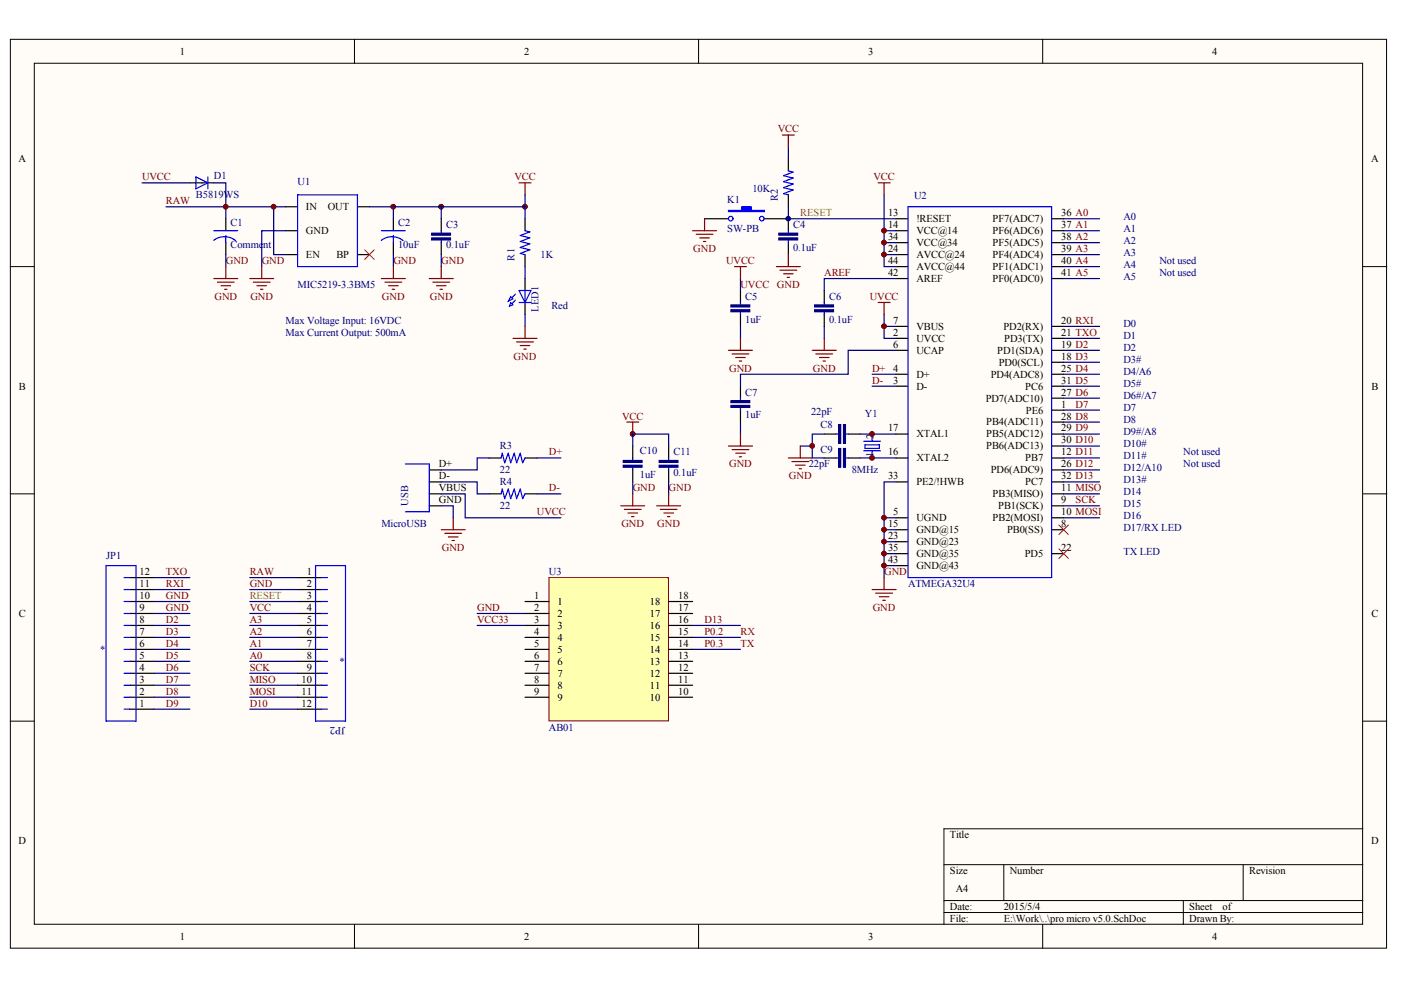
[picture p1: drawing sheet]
<svg xmlns="http://www.w3.org/2000/svg" width="297mm" height="210mm" viewBox="0 0 297 210" stroke-linecap="round" stroke-linejoin="round" font-family="sans-serif">
<g fill="#fffcf8" stroke="#000" stroke-width=".21">
<path d="M2.2 8.3h291.8v192.7h-291.8z"/>
<path d="M7.3 13.4h281.6v182.6h-281.6z"/>
</g>
<g fill="none" stroke="#000" stroke-width=".21">
<path d="M75.2 8.3v5.1M148.1 8.3v5.1M221.1 8.3v5.1M2.2 56.5h5.1M289 56.5h5M2.2 104.7h5.1M289 104.7h5M2.2 152.9h5.1M289 152.9h5M289 175.7h-88.9v20.3M75.2 196v5.1M148.1 196v5.1"/>
<path d="M200.1 183.3h88.9M200.1 190.9h88.9M200.1 193.5h88.9M212.8 183.3v7.6M221.1 196v5.1M250.9 190.9v5.1M263.6 183.3v7.6"/>
</g>
<g fill="#000080" stroke="#000080" stroke-width=".21">
<path d="M172.7 64.6h4v.5h-4z"/>
<path d="M172.7 65.7h4v.4h-4z"/>
<path d="M177.8 90h.5v4h-.5z"/>
<path d="M178.8 90h.5v4h-.5z"/>
<path d="M177.8 95.1h.5v4h-.5z"/>
<path d="M178.8 95.1h.5v4h-.5z"/>
<path d="M155 84.9h4v.5h-4z"/>
<path d="M155 85.9h4v.5h-4z"/>
<path d="M155 64.6h4v.5h-4z"/>
<path d="M155 65.7h4v.4h-4z"/>
<circle cx="47.8" cy="43.8" r=".48"/>
<circle cx="58" cy="43.8" r=".48"/>
<circle cx="83.4" cy="43.8" r=".48"/>
<circle cx="93.5" cy="43.8" r=".48"/>
<circle cx="111.3" cy="43.8" r=".48"/>
<circle cx="134.1" cy="92" r=".48"/>
<circle cx="172.2" cy="94.5" r=".48"/>
<circle cx="184.9" cy="97.1" r=".48"/>
<circle cx="184.9" cy="92" r=".48"/>
<circle cx="187.4" cy="119.9" r=".48"/>
<circle cx="187.4" cy="117.4" r=".48"/>
<circle cx="187.4" cy="114.8" r=".48"/>
<circle cx="187.4" cy="112.3" r=".48"/>
<circle cx="187.4" cy="109.8" r=".48"/>
<circle cx="187.4" cy="69.2" r=".48"/>
<circle cx="187.4" cy="54" r=".48"/>
<circle cx="187.4" cy="51.4" r=".48"/>
<circle cx="187.4" cy="48.9" r=".48"/>
</g>
<g fill="none" stroke="#000" stroke-width=".25">
<path d="M40.3 38.8h5M47.9 46.4v2.5M47.9 51.5v2.5M83.4 46.4v2.5M83.4 51.5v2.5M111.3 59.1v2.5M111.3 64.1v2.6M157 61.6v2.5M157 66.7v2.5M174.8 61.6v2.5M174.8 66.7v2.5M157 81.9v2.5"/>
<path d="M157 87v2.5M174.8 92h2.5M174.8 97.1h2.5M179.8 92h2.6M179.8 97.1h2.6M27.6 122.5h5M27.6 125h5M27.6 127.5h5M27.6 130.1h5M27.6 132.6h5M27.6 135.1h5M27.6 137.7h5"/>
<path d="M63.1 122.5h5.1M63.1 125h5.1M63.1 127.5h5.1M63.1 130.1h5.1M63.1 132.6h5.1M63.1 135.1h5.1M63.1 137.7h5.1M27.6 140.2h5M27.6 142.8h5M27.6 145.3h5M27.6 147.8h5M27.6 150.4h5"/>
<path d="M63.1 140.2h5.1M63.1 142.8h5.1M63.1 145.3h5.1M63.1 147.8h5.1M63.1 150.4h5.1"/>
</g>
<g fill="none" stroke="#00f" stroke-width=".25">
<path d="M41.5 37.5l2.6 1.3-2.6 1.2zM44.1 37.5v2.5M45.3 51a3.8 3.8 0 0 1 4.6 0M45.3 48.9h5.1M47.9 49.9v1.6M80.8 51a3.8 3.8 0 0 1 4.7 0M80.9 48.9h5M83.4 49.9v1.6M109.3 62.4l-1.5 1.5M109.3 63.6l-1.3 1.3M110 61.6h2.6l-1.3 2.5zM110 64.1h2.6"/>
<path d="M111.3 61.6v2.5M157 64.1v.5M157 66.2v.5M174.8 64.1v.5M174.8 66.2v.5M157 84.4v.5M157 86.5v.5M177.3 92h.5M177.3 97.1h.5M179.3 92h.5M179.3 97.1h.5M22.5 119.9h6.3v33h-6.3z"/>
<path d="M66.9 119.9h6.4v33h-6.4zM26.3 127.5h1.3M26.3 125h1.3M26.3 122.5h1.3M26.3 132.6h1.3M26.3 130.1h1.3M26.3 135.1h1.3M26.3 137.7h1.3M68.2 127.5h1.2M68.2 125h1.2M68.2 122.5h1.2M68.2 132.6h1.2"/>
<path d="M68.2 130.1h1.2M68.2 135.1h1.2M68.2 137.7h1.2M26.3 140.2h1.3M26.3 142.8h1.3M26.3 145.3h1.3M26.3 147.8h1.3M26.3 150.4h1.3M68.2 140.2h1.2M68.2 142.8h1.2M68.2 145.3h1.2M68.2 147.8h1.2"/>
<path d="M68.2 150.4h1.2"/>
</g>
<g fill="#c0c0c0" stroke="#00f" stroke-width=".21">
<path d="M108.3 62.9l.5 .5-1 .5z"/>
<path d="M108.3 64.1l.5 .5-.8 .3z"/>
</g>
<g fill="none" stroke="#000" stroke-width=".25">
<path d="M167.1 33.7v2.5M60.6 54h2.5M60.6 48.9h2.5M60.6 43.8h2.5M75.8 54h2.5M75.8 43.8h2.5M93.6 46.4v2.5M93.6 51.5v2.5M111.3 46.4v2.5M111.3 54v2.5M167.1 41.3v2.5M190 54h2.5"/>
<path d="M190 48.9h2.5M190 46.4h2.5M190 59.1h2.5M190 56.5h2.5M190 51.5h2.5M223 54h2.5M223 48.9h2.5M223 46.4h2.5M223 59.1h2.5M223 56.5h2.5M223 51.5h2.5M190 79.3h2.5"/>
<path d="M190 74.3h2.5M190 69.2h2.5M190 71.7h2.5M223 79.3h2.5M223 76.8h2.5M223 74.3h2.5M223 69.2h2.5M223 71.7h2.5M91 99.6h2.6M103.7 97.1h2.5M111.3 97.1h2.6M184.9 97.1h.1"/>
<path d="M184.9 92h.1M190 97.1h2.5M190 81.9h2.5M190 92h2.5M223 97.1h2.5M223 81.9h2.5M223 89.5h2.5M223 92h2.5M223 94.6h2.5M223 99.6h2.5M223 84.4h2.5M223 87h2.5"/>
<path d="M91 104.7h2.6M91 107.2h2.6M91 102.2h2.6M103.7 104.7h2.5M111.3 104.7h2.6M190 112.3h2.5M190 114.9h2.5M190 117.4h2.5M190 119.9h2.5M190 109.8h2.5M190 102.2h2.5M223 104.7h2.5"/>
<path d="M223 112.3h2.5M223 117.4h2.5M223 107.2h2.5M223 109.8h2.5M223 102.2h2.5"/>
</g>
<g fill="none" stroke="#00f" stroke-width=".25">
<path d="M167.1 36.2l1.1 .3-2.1 .7 2.1 .6-2.1 .7 2.1 .5-2.1 .8 2.1 .5-2.1 .8 1 .2M63.1 41.3h12.7v15.2h-12.7zM93.6 48.9v.5M93.6 50.9v.6M111.3 48.9l1 .3-2 .7 2 .5-2 .8 2 .5-2 .8 2 .5-2 .7 1 .3M192.5 43.8h30.5v78.7h-30.5zM85.9 98.4h5.1v10.1h-5.1M106.2 97.1l.3-1 .5 2 .8-2 .5 2 .7-2 .5 2 .8-2 .5 2 .5-1M183.1 93.6h3.6M183.1 95.6h3.6M183.4 94.3h3v.8h-3zM184.9 92v1.6"/>
<path d="M184.9 95.6v1.5M106.2 104.7l.3-1 .5 2 .8-2 .5 2 .7-2 .5 2 .8-2 .5 2 .5-1"/>
</g>
<g fill="none" stroke="#000080" stroke-width=".25">
<path d="M30.1 38.8h10.2M45.3 38.8h2.6v5h-12.7M167.1 31.2v2.5M47.9 54v2.5M58 43.8h-10.1v2.6M60.6 48.9h-5.1v7.6M60.6 43.8h-2.6v10.2h2.6M78.3 43.8h5.1v2.6M83.4 54v2.5M93.6 43.8v2.6M93.6 54v2.5M111.3 56.5v2.6"/>
<path d="M157 59.1v2.5M167.1 43.8v2.6h22.9M187.4 41.3v7.6h2.6M187.4 48.9v2.6h2.6M187.4 51.5v2.5h2.6M187.4 54v2.5h2.6M190 59.1h-15.2v2.5M225.5 46.4h7.6M225.5 48.9h7.6M225.5 51.5h7.6M225.5 54h7.6M225.5 56.5h7.6"/>
<path d="M225.5 59.1h7.6M111.3 66.7v2.5M157 69.2v2.5M174.8 69.2v2.5M184.9 79.3h5.1M187.4 66.7v2.5M190 74.3h-10.2v5h-22.8v2.6M190 69.2h-2.6v2.5h2.6M225.5 79.3h7.6M225.5 74.3h7.6M225.5 76.8h7.6M225.5 69.2h7.6"/>
<path d="M225.5 71.7h7.6M103.7 97.1h-2.5v2.5h-7.6M113.9 97.1h5M157 89.5v2.5M169.7 94.6h2.5M174.8 92h-2.6v5.1h2.6M182.4 97.1h7.6M182.4 92h7.6M184.9 81.9h5.1M225.5 97.1h7.6M225.5 81.9h7.6M225.5 84.4h7.6"/>
<path d="M225.5 87h7.6M225.5 89.5h7.6M225.5 92h7.6M225.5 94.6h7.6M225.5 99.6h7.6M93.6 107.2h2.5v2.6M93.6 102.2h7.6v2.5h2.5M93.6 104.7h5v5.1h20.3M113.9 104.7h5M187.4 119.9h2.6M187.4 117.4h2.6M187.4 114.9h2.6"/>
<path d="M190 112.3h-2.6v10.2M190 109.8h-2.6v2.5M190 102.2h-2.6v7.6M225.5 104.7h7.6M225.5 102.2h7.6M225.5 109.8h7.6M225.5 107.2h7.6M32.6 137.7h7.7M32.6 135.1h7.7M32.6 132.6h7.7M32.6 130.1h7.7M32.6 125h7.7"/>
<path d="M32.6 127.5h7.7M32.6 122.5h7.7M52.9 137.7h10.2M52.9 135.1h10.2M52.9 132.6h10.2M52.9 130.1h10.2M52.9 125h10.2M52.9 127.5h10.2M52.9 122.5h10.2M101.2 132.6h10.1M101.2 130.1h10.1M146.8 137.7h10.2"/>
<path d="M146.8 135.1h10.2M32.6 140.2h7.7M32.6 142.8h7.7M32.6 145.3h7.7M32.6 147.8h7.7M32.6 150.4h7.7M52.9 140.2h10.2M52.9 142.8h10.2M52.9 145.3h10.2M52.9 147.8h10.2M52.9 150.4h10.2"/>
</g>
<g fill="#800000" stroke="#800000" stroke-width=".21">
<circle cx="172.2" cy="94.5" r=".48"/>
<circle cx="187.4" cy="119.9" r=".48"/>
<circle cx="187.4" cy="117.4" r=".48"/>
<circle cx="187.4" cy="114.8" r=".48"/>
<circle cx="187.4" cy="112.3" r=".48"/>
<circle cx="187.4" cy="109.8" r=".48"/>
<circle cx="184.9" cy="97.1" r=".48"/>
<circle cx="184.9" cy="92" r=".48"/>
<circle cx="58" cy="43.8" r=".48"/>
<circle cx="47.8" cy="43.8" r=".48"/>
<circle cx="187.4" cy="69.2" r=".48"/>
<circle cx="187.4" cy="48.9" r=".48"/>
<circle cx="187.4" cy="51.4" r=".48"/>
<circle cx="187.4" cy="54" r=".48"/>
<circle cx="83.4" cy="43.8" r=".48"/>
<circle cx="111.3" cy="43.8" r=".48"/>
<circle cx="93.5" cy="43.8" r=".48"/>
</g>
<g fill="none" stroke="#800000" stroke-width=".25">
<path d="M110 38.8h2.6M111.3 38.8v2.5M165.9 28.6h2.5M167.1 28.6v2.6M186.2 38.8h2.5M187.4 38.8v2.5M45.3 59.1h5.1M46.1 59.8h3.6M47.9 56.5v2.6M52.9 59.1h5.1M53.7 59.8h3.6M55.5 56.5v2.6"/>
<path d="M80.9 59.1h5M81.6 59.8h3.6M83.4 56.5v2.6M91 59.1h5.1M91.8 59.8h3.5M93.6 56.5v2.6M155.7 56.5h2.6M157 56.5v2.6M46.9 60.6h2M47.6 61.3h.5M54.5 60.6h2M55.2 61.3h.5"/>
<path d="M82.4 60.6h2M83.1 61.3h.6M92.5 60.6h2.1M93.3 61.3h.5M108.8 71.7h5.1M109.5 72.5h3.6M110.3 73.3h2M111.1 74h.5M111.3 69.2v2.5M154.5 74.3h5M155.2 75h3.6M156 75.8h2"/>
<path d="M156.7 76.6h.5M157 71.7v2.6M172.2 74.3h5.1M173 75h3.5M173.7 75.8h2.1M174.5 76.6h.5M174.8 71.7v2.6M186.2 64.1h2.5M187.4 64.1v2.6M154.5 94.6h5M155.2 95.3h3.6M156 96.1h2"/>
<path d="M156.7 96.8h.5M157 92v2.6M167.1 97.1h5.1M167.9 97.9h3.6M168.7 98.6h2M169.4 99.4h.5M169.7 94.6v2.5M93.6 112.3h5M94.3 113.1h3.6M95.1 113.8h2M95.8 114.6h.5M96.1 109.8v2.5"/>
<path d="M184.9 125h5.1M185.7 125.8h3.5M186.4 126.5h2.1M187.2 127.3h.5M187.4 122.5v2.5"/>
</g>
<g fill="#000080" stroke="#000080" stroke-width=".21">
<path d="M91.5 49.4h4v.5h-4z"/>
<path d="M91.5 50.4h4v.5h-4z"/>
</g>
<path d="M116.4 122.5h25.3v30.3h-25.3z" fill="#ffffb0" stroke="#800000" stroke-width=".21"/>
<g fill="none" stroke="#000" stroke-width=".25">
<path d="M149.4 46.4h5.1M162.1 46.4h5v2.5M167.1 51.5v2.5M134.2 94.6v2.5M134.2 99.6v2.6M141.8 94.6v2.5M141.8 99.6v2.6M111.3 127.5h5.1M111.3 130.1h5.1M111.3 132.6h5.1M111.3 135.1h5.1M111.3 137.7h5.1"/>
<path d="M141.8 127.5h5M141.8 130.1h5M141.8 132.6h5M141.8 135.1h5M141.8 137.7h5M111.3 140.2h5.1M111.3 142.8h5.1M111.3 145.3h5.1M111.3 147.8h5.1M141.8 140.2h5M141.8 142.8h5M141.8 145.3h5"/>
<path d="M141.8 147.8h5"/>
</g>
<path d="M83.4 43.8h27.9v2.6M111.3 41.3v2.5M134.2 94.6v-2.6h7.6v2.6M134.2 102.2v2.5M141.8 102.2v2.5M146.8 132.6h10.2" fill="none" stroke="#000080" stroke-width=".25"/>
<g fill="none" stroke="#00f" stroke-width=".25">
<path d="M167.1 48.9v.5M167.1 50.9v.6M134.2 97.1v.5M134.2 99.1v.5M141.8 97.1v.5M141.8 99.1v.5"/>
<circle cx="154.9" cy="46.4" r=".49"/>
<circle cx="161.5" cy="46.4" r=".49"/>
</g>
<g fill="#000080" stroke="#000080" stroke-width=".21">
<path d="M139.7 97.6h4v.5h-4z"/>
<path d="M139.7 98.6h4v.5h-4z"/>
<path d="M132.1 98.6h4v.5h-4z"/>
<path d="M132.1 97.6h4v.5h-4z"/>
<path d="M165.1 49.4h4v.5h-4z"/>
<path d="M165.1 50.4h4v.5h-4z"/>
<circle cx="167.1" cy="46.4" r=".48"/>
</g>
<circle cx="134.1" cy="92" r=".48" fill="#800000" stroke="#800000" stroke-width=".21"/>
<g fill="none" stroke="#800000" stroke-width=".25">
<path d="M146.8 48.9h5.1M147.6 49.7h3.6M148.4 50.4h2M149.1 51.2h.5M149.4 46.4v2.5M164.6 56.5h5.1M165.4 57.3h3.5M166.1 58h2.1M166.9 58.8h.5M167.1 54v2.5M132.9 89.5h2.5M134.2 89.5v2.5"/>
<path d="M131.6 107.2h5.1M132.4 108h3.5M133.1 108.8h2.1M133.9 109.5h.5M134.2 104.7v2.5M139.2 107.2h5.1M140 108h3.5M140.8 108.8h2M141.5 109.5h.5M141.8 104.7v2.5"/>
</g>
<path d="M77.3 53l2 2M79.3 53l-2 2M224.5 111.3l2 2M224.5 116.4l2 2M226.5 111.3l-2 2M226.5 116.4l-2 2" fill="none" stroke="#f00" stroke-width=".21"/>
<path d="M154.5 44.6h2.7v-.8h2.1v.8h2.8v.3h-7.6z" fill-rule="evenodd" fill="#00f" stroke="#00f" stroke-width=".25"/>
<text font-size="2.3" fill="#000080" x="73.3" y="154.2" transform="rotate(-180 73.3 154.2)">JP2</text>
<g font-size="2.2">
<text x="38.2" y="11.6">1</text>
<text x="111.1" y="11.6">2</text>
<text x="184.1" y="11.6">3</text>
<text x="257" y="11.6">4</text>
<text x="3.9" y="34.4">A</text>
<text x="290.7" y="34.4">A</text>
<text x="64.9" y="44.6">IN</text>
<text x="69.5" y="44.6">OUT</text>
<text x="188.3" y="45.8">13</text>
<text x="194.3" y="47.1">!RESET</text>
<text x="210.5" y="47.1">PF7(ADC7)</text>
<text x="225" y="45.8">36 A0</text>
<text x="64.9" y="49.6">GND</text>
<text x="188.3" y="53.4">24</text>
<text x="188.3" y="48.4">14</text>
<text x="188.3" y="50.9">34</text>
<text x="194.3" y="49.6">VCC@14</text>
<text x="194.3" y="52.2">VCC@34</text>
<text x="210.5" y="52.2">PF5(ADC5)</text>
<text x="210.5" y="49.6">PF6(ADC6)</text>
<text x="225" y="53.4">39 A3</text>
<text x="225" y="50.9">38 A2</text>
<text x="225" y="48.4">37 A1</text>
<text x="64.9" y="54.7">EN</text>
<text x="71.3" y="54.7">BP</text>
<text x="188.3" y="58.5">42</text>
<text x="188.3" y="56">44</text>
<text x="194.3" y="59.8">AREF</text>
<text x="194.3" y="54.7">AVCC@24</text>
<text x="194.3" y="57.2">AVCC@44</text>
<text x="210.5" y="59.8">PF0(ADC0)</text>
<text x="210.5" y="57.2">PF1(ADC1)</text>
<text x="210.5" y="54.7">PF4(ADC4)</text>
<text x="225" y="58.5">41 A5</text>
<text x="225" y="56">40 A4</text>
<text x="189.4" y="71.2">2</text>
<text x="189.4" y="68.7">7</text>
<text x="194.3" y="69.9">VBUS</text>
<text x="212.7" y="69.9">PD2(RX)</text>
<text x="225" y="68.7">20 RXI</text>
<text x="225" y="71.2">21 TXO</text>
<text x="189.4" y="73.7">6</text>
<text x="194.3" y="75">UCAP</text>
<text x="194.3" y="72.5">UVCC</text>
<text x="211.5" y="75">PD1(SDA)</text>
<text x="211.8" y="77.5">PD0(SCL)</text>
<text x="212.9" y="72.5">PD3(TX)</text>
<text x="225" y="76.3">18 D3</text>
<text x="225" y="73.7">19 D2</text>
<text x="4" y="82.6">B</text>
<text x="189.4" y="78.8">4</text>
<text x="189.4" y="81.3">3</text>
<text x="194.3" y="80.1">D+</text>
<text x="194.3" y="82.6">D-</text>
<text x="210.1" y="80.1">PD4(ADC8)</text>
<text x="217.4" y="82.6">PC6</text>
<text x="225" y="81.3">31 D5</text>
<text x="225" y="78.8">25 D4</text>
<text x="225" y="83.9">27 D6</text>
<text x="290.8" y="82.6">B</text>
<text x="209" y="85.1">PD7(ADC10)</text>
<text x="217.5" y="87.7">PE6</text>
<text x="225" y="88.9">28 D8</text>
<text x="225" y="86.4">1</text>
<text x="188.3" y="91.5">17</text>
<text x="194.3" y="92.8">XTAL1</text>
<text x="209.1" y="90.2">PB4(ADC11)</text>
<text x="209.1" y="92.8">PB5(ADC12)</text>
<text x="209.1" y="95.3">PB6(ADC13)</text>
<text x="225" y="91.5">29 D9</text>
<text x="225" y="94">30 D10</text>
<text x="93" y="99.1">D+</text>
<text x="93" y="101.6">D-</text>
<text x="188.3" y="101.6">33</text>
<text x="188.3" y="96.6">16</text>
<text x="194.3" y="97.8">XTAL2</text>
<text x="210.1" y="100.4">PD6(ADC9)</text>
<text x="217.4" y="97.8">PB7</text>
<text x="225" y="96.6">12 D11</text>
<text x="225" y="101.6">32 D13</text>
<text x="225" y="99.1">26 D12</text>
<text x="93" y="106.7">GND</text>
<text x="93" y="104.2">VBUS</text>
<text x="194.3" y="102.9">PE2/!HWB</text>
<text x="210.5" y="105.4">PB3(MISO)</text>
<text x="211.7" y="108">PB1(SCK)</text>
<text x="217.4" y="102.9">PC7</text>
<text x="225" y="106.7">9</text>
<text x="225" y="104.2">11 MISO</text>
<text x="188.3" y="111.8">15</text>
<text x="189.4" y="109.2">5</text>
<text x="194.3" y="113">GND@15</text>
<text x="194.3" y="110.5">UGND</text>
<text x="210.5" y="110.5">PB2(MOSI)</text>
<text x="213.5" y="113">PB0(SS)</text>
<text x="225" y="111.8">8</text>
<text x="225" y="109.2">10 MOSI</text>
<text x="188.3" y="114.3">23</text>
<text x="188.3" y="116.8">35</text>
<text x="188.3" y="119.4">43</text>
<text x="194.3" y="115.6">GND@23</text>
<text x="194.3" y="118.1">GND@35</text>
<text x="217.3" y="118.1">PD5</text>
<text x="225" y="116.8">22</text>
<text x="29.6" y="124.5">11</text>
<text x="29.6" y="121.9">12</text>
<text x="65.1" y="121.9">1</text>
<text x="65.1" y="124.5">2</text>
<text x="194.3" y="120.6">GND@43</text>
<text x="4" y="130.8">C</text>
<text x="29.6" y="129.5">9</text>
<text x="29.6" y="127">10</text>
<text x="65.1" y="127">3</text>
<text x="65.1" y="129.5">4</text>
<text x="113.3" y="127">1</text>
<text x="113.3" y="129.5">2</text>
<text x="118.2" y="128.3">1</text>
<text x="118.2" y="130.8">2</text>
<text x="137.8" y="130.8">17</text>
<text x="137.8" y="128.3">18</text>
<text x="143.8" y="129.5">17</text>
<text x="143.8" y="127">18</text>
<text x="290.8" y="130.8">C</text>
<text x="29.6" y="137.1">6</text>
<text x="29.6" y="134.6">7</text>
<text x="29.6" y="132.1">8</text>
<text x="65.1" y="132.1">5</text>
<text x="65.1" y="134.6">6</text>
<text x="65.1" y="137.1">7</text>
<text x="113.3" y="132.1">3</text>
<text x="113.3" y="134.6">4</text>
<text x="113.3" y="137.1">5</text>
<text x="118.2" y="133.3">3</text>
<text x="118.2" y="135.9">4</text>
<text x="137.8" y="135.9">15</text>
<text x="137.8" y="133.3">16</text>
<text x="143.8" y="137.1">14</text>
<text x="143.8" y="134.6">15</text>
<text x="143.8" y="132.1">16</text>
<text x="29.6" y="142.2">4</text>
<text x="29.6" y="139.7">5</text>
<text x="65.1" y="139.7">8</text>
<text x="65.1" y="142.2">9</text>
<text x="113.3" y="139.7">6</text>
<text x="113.3" y="142.2">7</text>
<text x="118.2" y="138.4">5</text>
<text x="118.2" y="140.9">6</text>
<text x="118.2" y="143.5">7</text>
<text x="137.8" y="143.5">12</text>
<text x="137.8" y="140.9">13</text>
<text x="137.8" y="138.4">14</text>
<text x="143.8" y="142.2">12</text>
<text x="143.8" y="139.7">13</text>
<text x="29.6" y="149.8">1</text>
<text x="29.6" y="147.3">2</text>
<text x="29.6" y="144.7">3</text>
<text x="63.9" y="144.7">10</text>
<text x="63.9" y="147.3">11</text>
<text x="63.9" y="149.8">12</text>
<text x="113.3" y="144.7">8</text>
<text x="113.3" y="147.3">9</text>
<text x="118.2" y="146">8</text>
<text x="118.2" y="148.5">9</text>
<text x="137.8" y="148.5">10</text>
<text x="137.8" y="146">11</text>
<text x="143.8" y="147.3">10</text>
<text x="143.8" y="144.7">11</text>
<text x="3.9" y="179">D</text>
<text x="201.4" y="177.7">Title</text>
<text x="290.7" y="179">D</text>
<text x="201.4" y="185.3">Size</text>
<text x="214.1" y="185.3">Number</text>
<text x="264.8" y="185.3">Revision</text>
<text x="202.7" y="189.1">A4</text>
<text x="201.4" y="192.9">Date:</text>
<text x="201.4" y="195.5">File:</text>
<text x="212.8" y="192.9">2015/5/4</text>
<text x="212.8" y="195.5">E:\Work\..\pro micro v5.0.SchDoc</text>
<text x="252.2" y="192.9">Sheet</text>
<text x="252.2" y="195.5">Drawn By:</text>
<text x="259.2" y="192.9">of</text>
<text x="38.2" y="199.3">1</text>
<text x="111.1" y="199.3">2</text>
<text x="184.1" y="199.3">3</text>
<text x="257" y="199.3">4</text>
</g>
<g font-size="2.2" fill="#800000">
<text x="164.9" y="28.1">VCC</text>
<text x="30.1" y="38.2">UVCC</text>
<text x="109.1" y="38.2">VCC</text>
<text x="185.2" y="38.2">VCC</text>
<text x="35.2" y="43.3">RAW</text>
<text x="147" y="53.4">GND</text>
<text x="47.9" y="56">GND</text>
<text x="55.5" y="56">GND</text>
<text x="83.4" y="56">GND</text>
<text x="93.6" y="56">GND</text>
<text x="153.9" y="56">UVCC</text>
<text x="174.8" y="58.5">AREF</text>
<text x="45.5" y="63.6">GND</text>
<text x="53.1" y="63.6">GND</text>
<text x="81" y="63.6">GND</text>
<text x="91.1" y="63.6">GND</text>
<text x="157" y="61">UVCC</text>
<text x="164.7" y="61">GND</text>
<text x="184.4" y="63.6">UVCC</text>
<text x="108.9" y="76.3">GND</text>
<text x="154.6" y="78.8">GND</text>
<text x="172.3" y="78.8">GND</text>
<text x="184.9" y="78.8">D+</text>
<text x="184.9" y="81.3">D-</text>
<text x="131.9" y="88.9">VCC</text>
<text x="228" y="86.4">D7</text>
<text x="116.4" y="96.6">D+</text>
<text x="154.6" y="99.1">GND</text>
<text x="167.3" y="101.6">GND</text>
<text x="116.4" y="104.2">D-</text>
<text x="134.2" y="104.2">GND</text>
<text x="141.8" y="104.2">GND</text>
<text x="228" y="106.7">SCK</text>
<text x="113.9" y="109.2">UVCC</text>
<text x="131.7" y="111.8">GND</text>
<text x="139.4" y="111.8">GND</text>
<text x="93.7" y="116.8">GND</text>
<text x="35.2" y="124.5">RXI</text>
<text x="35.2" y="121.9">TXO</text>
<text x="52.9" y="124.5">GND</text>
<text x="52.9" y="121.9">RAW</text>
<text x="187.4" y="121.9">GND</text>
<text x="35.2" y="129.5">GND</text>
<text x="35.2" y="127">GND</text>
<text x="52.9" y="129.5">VCC</text>
<text x="101.2" y="129.5">GND</text>
<text x="185" y="129.5">GND</text>
<text x="35.2" y="132.1">D2</text>
<text x="35.2" y="134.6">D3</text>
<text x="35.2" y="137.1">D4</text>
<text x="52.9" y="137.1">A1</text>
<text x="52.9" y="134.6">A2</text>
<text x="52.9" y="132.1">A3</text>
<text x="101.2" y="132.1">VCC33</text>
<text x="149.4" y="137.1">P0.3</text>
<text x="149.4" y="134.6">P0.2</text>
<text x="149.4" y="132.1">D13</text>
<text x="157" y="137.1">TX</text>
<text x="157" y="134.6">RX</text>
<text x="35.2" y="139.7">D5</text>
<text x="35.2" y="142.2">D6</text>
<text x="52.9" y="139.7">A0</text>
<text x="52.9" y="142.2">SCK</text>
<text x="35.2" y="144.7">D7</text>
<text x="35.2" y="147.3">D8</text>
<text x="35.2" y="149.8">D9</text>
<text x="52.9" y="149.8">D10</text>
<text x="52.9" y="144.7">MISO</text>
<text x="52.9" y="147.3">MOSI</text>
</g>
<g font-size="2.2" fill="#000080">
<text x="45.3" y="38">D1</text>
<text x="63.1" y="39.2">U1</text>
<text x="159.5" y="40.8">10K</text>
<text x="41.5" y="42">B5819WS</text>
<text x="48.9" y="47.9">C1</text>
<text x="84.4" y="47.9">C2</text>
<text x="154.2" y="43">K1</text>
<text x="164.9" y="42.6" transform="rotate(-90 164.9 42.6)">R2</text>
<text x="193.8" y="42.3">U2</text>
<text x="238.2" y="46.6">A0</text>
<text x="48.9" y="52.7">Comme</text>
<text x="55.8" y="52.7">nt</text>
<text x="84.4" y="52.7">10uF</text>
<text x="94.6" y="48.4">C3</text>
<text x="94.6" y="52.7">0.1uF</text>
<text x="154.2" y="49.1">SW-PB</text>
<text x="168.2" y="48.4">C4</text>
<text x="168.2" y="53.2">0.1uF</text>
<text x="238.2" y="49.1">A1</text>
<text x="238.2" y="51.7">A2</text>
<text x="109.1" y="55.3" transform="rotate(-90 109.1 55.3)">R1</text>
<text x="114.6" y="54.7">1K</text>
<text x="238.2" y="54.2">A3</text>
<text x="238.2" y="56.7">A4</text>
<text x="238.2" y="59.3">A5</text>
<text x="245.8" y="58.5">Not used</text>
<text x="245.8" y="56">Not used</text>
<text x="63.1" y="61">MIC5219-3.3BM5</text>
<text x="116.9" y="65.6">Red</text>
<text x="158" y="63.6">C5</text>
<text x="175.8" y="63.6">C6</text>
<text x="60.6" y="68.7">Max Voltage Input: 16VDC</text>
<text x="60.6" y="71.2">Max Current Output: 500mA</text>
<text x="114.2" y="66.2" transform="rotate(-90 114.2 66.2)">LED1</text>
<text x="158" y="68.4">1uF</text>
<text x="175.8" y="68.4">0.1uF</text>
<text x="238.2" y="69.4">D0</text>
<text x="238.2" y="72">D1</text>
<text x="238.2" y="77">D3#</text>
<text x="238.2" y="74.5">D2</text>
<text x="158" y="83.9">C7</text>
<text x="238.2" y="82.1">D5#</text>
<text x="238.2" y="79.6">D4/A6</text>
<text x="158" y="88.7">1uF</text>
<text x="172" y="87.9">22pF</text>
<text x="183.4" y="88.4">Y1</text>
<text x="238.2" y="89.7">D8</text>
<text x="238.2" y="84.6">D6#/A7</text>
<text x="238.2" y="87.2">D7</text>
<text x="106" y="95.3">R3</text>
<text x="174" y="90.7">C8</text>
<text x="185.2" y="93" transform="rotate(-90 185.2 93)">2</text>
<text x="238.2" y="92.2">D9#/A8</text>
<text x="238.2" y="94.8">D10#</text>
<text x="106" y="100.4">22</text>
<text x="135.7" y="96.3">C10</text>
<text x="135.7" y="101.4">1uF</text>
<text x="142.8" y="96.6">C11</text>
<text x="142.8" y="100.9">0.1uF</text>
<text x="171.5" y="99.1">22pF</text>
<text x="174" y="96">C9</text>
<text x="180.6" y="100.4">8MHz</text>
<text x="185.2" y="96.8" transform="rotate(-90 185.2 96.8)">1</text>
<text x="238.2" y="97.3">D11#</text>
<text x="238.2" y="99.9">D12/A10</text>
<text x="250.9" y="96.6">Not used</text>
<text x="250.9" y="99.1">Not used</text>
<text x="86.5" y="107.2" transform="rotate(-90 86.5 107.2)">USB</text>
<text x="106" y="102.9">R4</text>
<text x="106" y="108">22</text>
<text x="238.2" y="107.5">D15</text>
<text x="238.2" y="104.9">D14</text>
<text x="238.2" y="102.4">D13#</text>
<text x="80.9" y="111.8">MicroUSB</text>
<text x="238.2" y="112.5">D17/RX LED</text>
<text x="238.2" y="110">D16</text>
<text x="22.5" y="118.6">JP1</text>
<text x="238.2" y="117.6">TX LED</text>
<text x="116.4" y="121.9">U3</text>
<text x="192.5" y="124.5">ATMEGA32U4</text>
<text x="21.2" y="138.4">*</text>
<text x="72" y="140.9">*</text>
<text x="116.4" y="154.9">AB01</text>
</g>
<g font-size="2.2" fill="#808000">
<text x="169.7" y="45.8">RESET</text>
<text x="52.9" y="127">RESET</text>
</g>
</svg>
